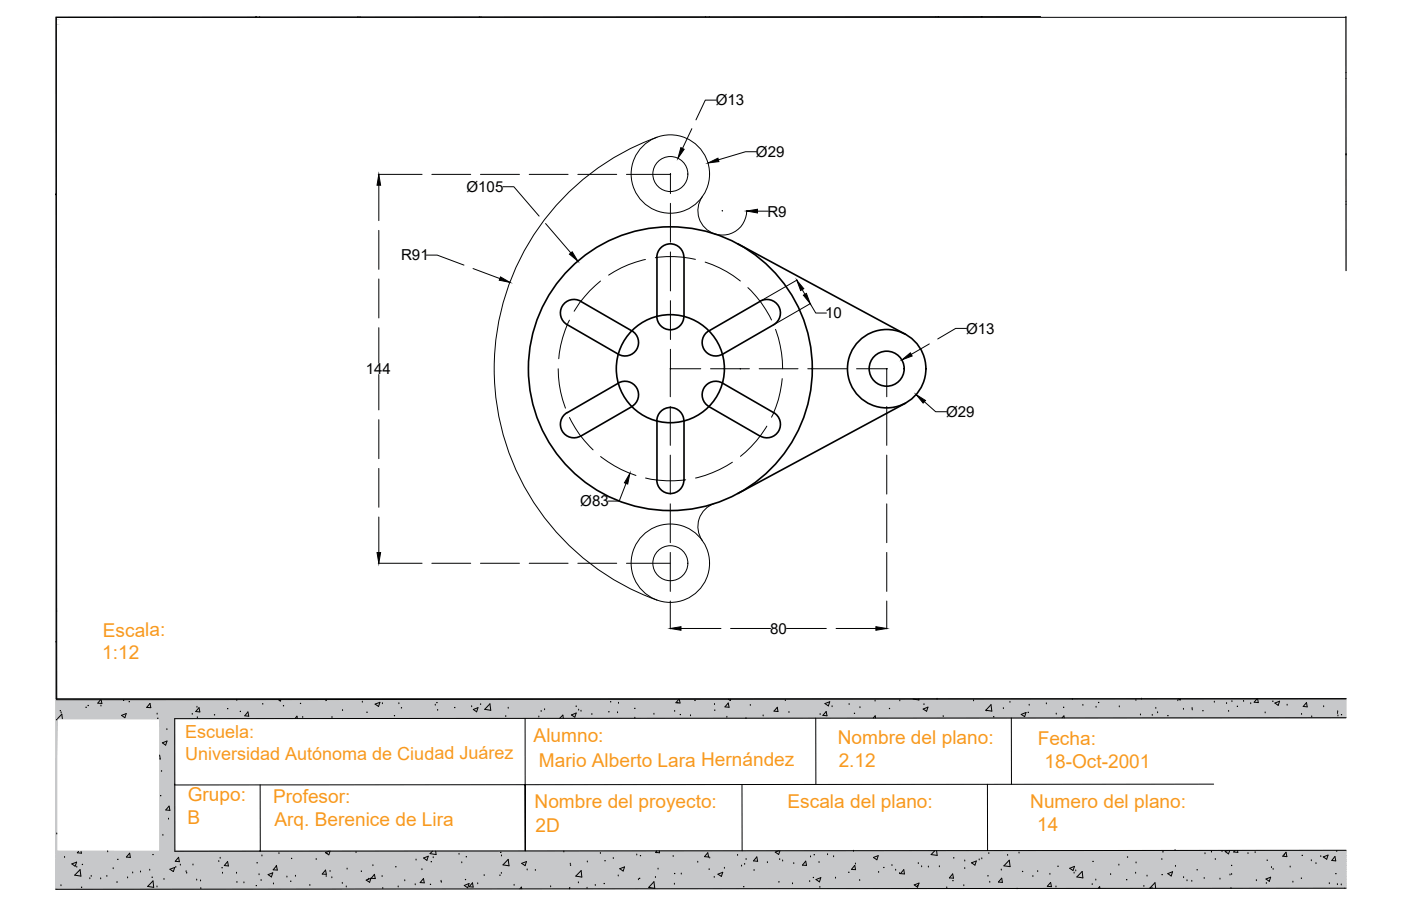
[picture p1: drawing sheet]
<svg xmlns="http://www.w3.org/2000/svg" width="432mm" height="279mm" viewBox="0 0 432 279" stroke-linecap="round" stroke-linejoin="round" font-family="sans-serif">
<!-- layer: Layer1 -->
<g fill="none" stroke="#000" stroke-width=".51">
<path d="M202.4 79.4a4.2 4.2 0 0 1 4.2-4.2 4.2 4.2 0 0 1 4.2 4.2v18.2a4.2 4.2 0 0 1-4.2 4.1 4.2 4.2 0 0 1-4.2-4.2M202.5 79.4v18.2M227.4 75.2l51.7 27.9M234.3 92.9l-15.8 9.1a4.2 4.2 0 0 0-1.5 5.7 4.2 4.2 0 0 0 5.7 1.5l15.8-9.1M234.3 92.9a4.2 4.2 0 0 1 5.7 1.5 4.2 4.2 0 0 1-1.5 5.7M174.8 100.1a4.2 4.2 0 0 1-1.5-5.7 4.2 4.2 0 0 1 5.7-1.5l15.7 9.1a4.2 4.2 0 0 1 1.5 5.7 4.2 4.2 0 0 1-5.6 1.5l-15.8-9.1M190.6 118.1a4.2 4.2 0 0 1 5.6 1.6 4.2 4.2 0 0 1-1.5 5.7M190.6 118.2l-15.8 9.1M222.7 118.1a4.2 4.2 0 0 0-5.7 1.6 4.2 4.2 0 0 0 1.5 5.7M222.7 118.2l15.8 9.1M174.8 127.2a4.2 4.2 0 0 0-1.5 5.7 4.2 4.2 0 0 0 5.7 1.6M194.7 125.4l-15.7 9.1"/>
<path d="M202.4 129.8a4.2 4.2 0 0 1 4.2-4.1 4.2 4.2 0 0 1 4.2 4.2v18.1a4.2 4.2 0 0 1-4.2 4.2 4.2 4.2 0 0 1-4.2-4.2M202.5 129.9v18.2M218.5 125.4l15.8 9.1M238.5 127.2a4.2 4.2 0 0 1 1.5 5.7 4.2 4.2 0 0 1-5.7 1.6M279.1 124.3l-51.7 27.9"/>
<circle cx="206.6" cy="113.7" r="43.8"/>
<circle cx="206.6" cy="113.7" r="16.7"/>
<circle cx="273.3" cy="113.7" r="12.1"/>
<circle cx="273.3" cy="113.7" r="5.4"/>
</g>
<!-- layer: Layer2 -->
<g fill="none" stroke="#000" stroke-width=".31">
<path d="M202.5 42.3a75.8 75.8 0 0 0-50.2 71.4 75.8 75.8 0 0 0 50.2 71.4M216.5 60.6a7.5 7.5 0 0 0 3.8 11.5M220.3 155.2a7.5 7.5 0 0 0-3.8 11.5"/>
<circle cx="206.6" cy="53.7" r="12.1"/>
<circle cx="206.6" cy="53.7" r="5.4"/>
<circle cx="206.6" cy="173.7" r="12.1"/>
<circle cx="206.6" cy="173.7" r="5.4"/>
</g>
<!-- layer: Layer4 -->
<g fill="none" stroke="#000" stroke-width=".31">
<path d="M206.6 53.7v6M202 79.5a33.2 33.2 0 0 1 12.3 .5M206.6 62.7v12M206.6 77.7v12M175.5 98.7a33.1 33.1 0 0 0-3.3 11.9M185.1 86.7a36.1 36.1 0 0 0-8.1 9.3M198.9 80l-.6 .2a33.6 33.6 0 0 0-10.7 4.7M206.6 92.7v12M217.3 80.8a33 33 0 0 1 10.9 5.9M230.5 88.7a33.5 33.5 0 0 1 7.3 10M172 113.7a33.6 33.6 0 0 0 2.3 12.2M206.6 107.7v6h9.4"/>
<path d="M219 113.7h12M234 113.7h12M239 101.6a35 35 0 0 1 2.2 12.1M241.1 116.8a32.4 32.4 0 0 1-3.3 11.9M249 113.7h12M264 113.7h9.3M175.5 128.7a32.9 32.9 0 0 0 7.3 10M236.3 131.4l-.3 .7a34.6 34.6 0 0 1-7.8 8.6M185.1 140.8l.2 .2a35 35 0 0 0 10.7 5.6M199 147.4a34.5 34.5 0 0 0 12.3 .6M225.7 142.6a35.3 35.3 0 0 1-11.3 4.8"/>
</g>
<!-- layer: Layer3 -->
<g fill="none" stroke="#000" stroke-width=".31">
<path d="M213.2 39.7l-2.8 6.1M220.7 30.9h-3.3l-2.9 6.1M116.6 53.8h13.5M116.8 57.1v10.9M133.1 53.8h12M148.1 53.8h12M155 57.6h3.4l7.8 9M163.1 53.8h12M178.1 53.8h12M193.1 53.8h13.5M206.6 53.7h.1M206.6 53.6v.2"/>
<path d="M233.1 46.8h-3.3l-8.4 2.5M116.8 71v12.1M131.4 78.7h3.3l8.3 3.1M168.1 68.9l7.8 9.1M222.5 65h.2M222.6 65v.1M230.1 64.9a7.5 7.5 0 0 1-9.8 7.3M233.5 65.1h3.3M116.8 86v12.1M145.8 82.8l8.3 3.1M245.7 86.3l-11.4 6.6M247.2 89.3l.9 1.4"/>
<path d="M249.7 93.7l1.7 2.8h3.3M249.9 93.6l-11.4 6.5M116.8 101.1v10.9M116.8 115.5v10.9M206.6 113.6v.2M206.7 113.7l-.1 8.7M228.1 113.7h.2M228.2 113.6v.2M273.2 113.7h.2M273.3 113.6v8.8M286.4 106.1l-5.5 3.2M297.9 101.3h-3.3l-5.6 3.2"/>
<path d="M116.8 129.4v12M206.6 125.4v11.9M273.3 125.4v11.9M284.9 123.9l3.5 3.1h3.3M116.8 144.5v11.9M116.8 159.4v11M193 149.1l-2.2 5.4h-3.3M206.6 140.3v12.1M206.6 155.4v12M273.3 140.3v12.1M273.3 155.4v12M116.6 173.7h13.5"/>
<path d="M133.1 173.7h12M148.1 173.7h12M163.1 173.7h12M178.1 173.7h12M193.1 173.7h13.5M206.6 170.4v12M273.3 170.4v12M206.6 185.3v8.6M209.9 193.8h12.3M225.2 193.8h12.3M242.4 193.8h12.3M257.7 193.8h12.3"/>
<path d="M273.3 185.3v8.6"/>
</g>
<g fill="#000" stroke="#000" stroke-width=".31">
<path d="M116.8 53.8l.5 3.3h-1.1zM209.8 45.5l1.1 .5-1.9 2.8zM218.2 50.3l3.1-1.5 .3 1zM175.5 78.4l.9-.7 1.7 2.8zM230.1 65.1l3.4-.6v1.2zM154.3 85.4l2.9 1.7-3.3-.7zM245.6 86.4l2.1 2.6-.9 .6zM247.6 91l.9-.5 1.2 3.2zM278 111l2.6-2.2 .5 1zM282.4 121.7l2.8 1.8-.7 .8zM194.1 146l-.6 3.3-1.1-.4zM116.2 170.4h1.1l-.5 3.3z"/>
<path d="M206.6 193.8l3.3-.5v1.1zM270 193.3l3.3 .5-3.3 .6z"/>
</g>
<!-- layer: 0 -->
<g fill="#c7c8ca" stroke="#c7c8ca" stroke-width=".31">
<path d="M17.1 5.3h.2z"/>
<path d="M17.1 6h.2z"/>
<path d="M17.1 7.4l.2 .1z"/>
<path d="M17.5 215.8l397.4-.3v.3z"/>
<path d="M17.1 209.2l.4 6.6h-.4z"/>
<path d="M17.1 221.4l36.7 .2h-36.7z"/>
<path d="M53.9 262.5l361-.3v.3z"/>
<path d="M17.1 261.2l.4 1.4h-.4z"/>
<path d="M17.1 262.6l397.8 .4h-397.8z"/>
<path d="M17.1 263.9l397.8 .4h-397.8z"/>
<path d="M17.1 265.7l397.8 .7h-397.8z"/>
<path d="M17.1 267l397.8 .6h-397.8z"/>
<path d="M17.1 267.6l397.8 .6h-397.8z"/>
<path d="M17.1 268.2l397.8 .6h-397.8z"/>
<path d="M17.1 268.8l397.8 .5h-397.8z"/>
<path d="M17.1 269.3l397.8 .5h-397.8z"/>
<path d="M17.1 269.9l397.8 .4h-397.8z"/>
<path d="M17.1 270.3l397.8 .5h-397.8z"/>
<path d="M17.1 270.9l397.8 .3h-397.8z"/>
<path d="M17.1 271.2l397.8 .5h-397.8z"/>
<path d="M17.1 271.7l397.8 .3h-397.8z"/>
<path d="M17.1 272l397.8 .5h-397.8z"/>
<path d="M17.1 272.5l397.8 .2h-397.8z"/>
<path d="M17.1 272.7l397.8 .4h-397.8z"/>
<path d="M17.1 273.1l397.8 .1z"/>
<path d="M17.1 273.2l397.8 .4h-397.8z"/>
<path d="M17.1 273.6l397.8 .2h-397.8z"/>
<path d="M17.1 273.9h397.3z"/>
<path d="M17.1 274l88.2 .2h-88.2z"/>
<path d="M17.1 5.1h283.1zM247.5 5.1h73.2z"/>
<path d="M17.1 5.3l283.1-.2zM17.1 5.1h283.1l-283.1 .2z"/>
<path d="M17.3 5.3l-.2 .7h.2zM17.1 5.3h.2l-.2 .7z"/>
<path d="M17.3 6l-.2 1.4 .2 .1zM17.1 6h.2l-.2 1.4z"/>
<path d="M414.8 5.1l.1 78.4zM414.8 5.1l.1 1.2z"/>
<path d="M17.3 7.5l-.2 201.7 .4 6.6zM17.1 7.5h.2l-.2 201.7z"/>
<path d="M17.1 221.3h397.8v-.1zM17.1 216l397.8 5.2-397.8 .1z"/>
<path d="M17.1 216l397.8 5.2v-5.4zM17.1 215.8h397.8l-397.8 .2z"/>
<path d="M17.1 221.4l36.7 .2 361.1-.3zM17.1 221.3h397.8z"/>
<path d="M17.1 221.6h36.7zM17.1 221.6h36.7z"/>
<path d="M49.2 221.6l4.7 40.9-.1-40.9zM49.2 221.6l4.7 40.9h-4.7z"/>
<path d="M49.2 262.5l365.7 .1zM49.2 262.5l365.7 .1z"/>
<path d="M17.5 221.6l-.4 39.6 .4 1.4zM17.1 221.6h.4l-.4 39.6z"/>
<path d="M17.1 262.6h397.8zM17.1 262.6h397.8z"/>
<path d="M17.1 262.6l397.8 .4v-.4zM17.1 262.6h397.8z"/>
<path d="M17.1 263.9l397.8-.1zM17.1 263l397.8 .8-397.8 .1z"/>
<path d="M17.1 263l397.8 .8v-.8zM17.1 263h397.8z"/>
<path d="M17.1 263.9l397.8 .4v-.4zM17.1 263.9h397.8z"/>
<path d="M17.1 265.2l397.8-.1zM17.1 264.4l397.8 .7-397.8 .1z"/>
<path d="M17.1 264.4l397.8 .7v-.8zM17.1 264.3h397.8z"/>
<path d="M17.1 265.7h397.8zM17.1 265.2l397.8 .5h-397.8z"/>
<path d="M17.1 265.2l397.8 .5v-.5zM17.1 265.2h397.8z"/>
<path d="M17.1 265.7l397.8 .7v-.7zM17.1 265.7h397.8z"/>
<path d="M17.1 267l397.8-.1zM17.1 266.5l397.8 .4-397.8 .1z"/>
<path d="M17.1 266.5l397.8 .4v-.5zM17.1 266.4h397.8z"/>
<path d="M17.1 267l397.8 .6v-.6zM17.1 267h397.8z"/>
<path d="M17.1 267.6l397.8 .6v-.6zM17.1 267.6h397.8z"/>
<path d="M17.1 268.2l397.8 .6v-.6zM17.1 268.2h397.8z"/>
<path d="M17.1 268.8l397.8 .5v-.5zM17.1 268.8h397.8z"/>
<path d="M17.1 269.3l397.8 .5v-.5zM17.1 269.3h397.8z"/>
<path d="M17.1 269.9l397.8 .4v-.5zM17.1 269.8h397.8z"/>
<path d="M17.1 270.3l397.8 .5v-.5zM17.1 270.3h397.8z"/>
<path d="M17.1 270.9l397.8 .3v-.4zM17.1 270.8h397.8z"/>
<path d="M17.1 271.2l397.8 .5v-.5zM17.1 271.2h397.8z"/>
<path d="M17.1 271.7l397.8 .3v-.3zM17.1 271.7h397.8z"/>
<path d="M17.1 272l397.8 .5v-.5zM17.1 272h397.8z"/>
<path d="M17.1 272.5l397.8 .2v-.2zM17.1 272.5h397.8z"/>
<path d="M17.1 272.7l397.8 .4v-.4zM17.1 272.7h397.8z"/>
<path d="M17.1 273.1l397.8 .1zM17.1 273.1h397.8z"/>
<path d="M17.1 273.2l397.8 .4v-.4zM17.1 273.2h397.8z"/>
<path d="M17.1 273.6h397.8zM17.1 273.6h397.8z"/>
<path d="M17.1 273.6l397.8 .2v-.2zM17.1 273.6h397.8z"/>
<path d="M414.4 273.9l.5-.1zM17.1 273.8h397.8zM17.1 273.8l397.3 .1z"/>
<path d="M17.1 273.9l353 .1zM17.1 273.9h397.3z"/>
<path d="M17.1 274.2h88.2zM17.1 274.2h88.2z"/>
<path d="M17.1 274l88.2 .2 264.8-.2zM17.1 274h353z"/>
</g>
<g fill="none" stroke="#000" stroke-width=".31">
<path d="M79.1 5.1l-.3 .2M80.1 5.1l-.1 .2M110.4 5.1l-.2 .2M111 5.1v.2M147.8 5.1l-.1 .2M148.3 5.1v.2M217.4 5.1l.1 .1M218.7 5.1l-.1 .1M288.4 5.1h.1M320.7 5.1l-303.4 .2 .2 210.5 397.4-.3h-397.6v-210.2h397.6M414.8 5.1l.1 78.4M414.8 24.2h.1"/>
<path d="M414.9 22.3l-.1 .1M17.1 59.8v.2M17.5 188.4v.1M18.8 219.9h.1M31 215.8l-.9 1 1.3 .1-.2-1.1M31.1 217.7h.1M46.2 216.9l.3 1.3h-1.3zM60.7 218.1h.1M61.3 218.2l.3 1.4-1.3-.2zM73 216h.1M76.4 219.6l.3 1.3-1.3-.2zM85.8 215.7l.6 .5 .2-.5"/>
<path d="M100.5 216.1h.1M105.6 219.1h.1M111.7 216.5h.1M115.6 217.1l1.5-.5-.4 1.3zM117.9 217h.1M122.9 217h.1M134.2 217.5h.1M145.4 217.9h.1M145.9 218.8l1.4-.6-.4 1.3zM151 217.1l.3 1.9-1.9-.2zM156.6 218.4h.1M167.9 218.9h.1"/>
<path d="M178.4 219h.1M179.1 219.3h.1M190.3 219.8h.1M190.6 216.9h.1M207.9 219.4h.1M209.2 215.7l-.9 1 1.3 .1-.2-1.1M220.2 217.3h.1M224.5 216.8l.2 1.3-1.3-.1zM224.5 215.6l.6 .4 .1-.4M239.6 218.1l.2 1.3-1.3-.1zM243.2 219.7h.1M254.3 217l1.4-.6-.4 1.3z"/>
<path d="M254.6 219.4l.3 1.3-1.3-.1zM256.5 217.9h.1M261.7 217.3h.1M265 218.2h.1M269.7 216.2h.1M277.3 216.1h.1M281.4 215.6l1.8 .3v-.3M284.5 218.7l1.5-.6-.4 1.2zM288.8 215.7h.1M300.1 216.1h.1M304 219.2h.1M305.4 217.3l.3 2-1.9-.3z"/>
<path d="M309.2 218.5h.1M311.3 216.6h.1M317.2 217.5h.1M322.5 217.1h.1M330.5 215.7h.1M333.8 217.5h.1M337.8 218.1h.1M345 218h.1M350.1 216h.1M351.8 215.6h.1M356.2 218.5h.1M356.8 219.8h.1"/>
<path d="M363 216.1h.1M363.2 215.5l.5 .4 .2-.4M364.7 218.8h.1M367.4 218.5h.1M367.5 218.9h.1M374.3 216.5h.1M378 217h.1M378.7 219.4h.1M379.7 216.4h.1M383.3 216.3h.1M385.5 217h.1M387.4 215.5l-.9 1 1.3 .2-.2-1.2"/>
<path d="M389.9 219.9h.1M392.9 216.8l1.5-.5-.4 1.2zM396.7 217.5h.1M402.7 216.7l.2 1.3-1.2-.1zM408 217.9h.1M412.3 219.5h.1M17.5 221.8v.2M17.7 221.6l1.4-1.4 .1 1.4M37.5 220.6l1.4-.5-.4 1.2zM48.4 220.2h.1M49.2 232.8l.2 1.3-.2-.1M50 229.1l1.5-.6-.4 1.3z"/>
<path d="M51.4 225h.1M90.9 221.6l.6-.7 .2 .7M93.3 221.2h.1M161.8 221.5l.1 40.9-.1-20.4-108 .1M166.1 221.1h.1M172.5 221.5l1-1 .1 1M176.1 220.5l1.5-.6-.4 1.3zM195.7 221.5h.1M201.5 220.3h.1M212.8 220.7h.1M224 221.2h.1M235.2 220.8h.1"/>
<path d="M251.4 221.5l.1 20.4M252.8 220.4h.1M269.2 221.4l.5-.7 .2 .7M290.7 221h.1M311.7 221.4v20.5M314.7 220.3l1.5-.6-.4 1.3zM325.5 220.2h.1M327.3 221.4l.6-.6 .1 .6M351.5 220.5h.1M355.1 220.6h.1M401.2 220.3h.1M404.3 221.1h.1"/>
<path d="M412.2 220h.1M412.4 220.8h.1M414.9 221.3l-361.1 .3 .1 40.9 361-.3M17.5 257.2h.1M50.2 257.6h.1M51.9 252.6h.1M52.1 248.6l.3 1.3-1.3-.1zM53.8 242.1h.1M80.2 242v20.5M228.7 241.9v20.5M304.3 241.9l.1 20.4M374.1 241.8l-212.3 .2"/>
<path d="M18.8 273.1h.1M19.9 264.4h.1M22.1 266.4l1.5-.5-.4 1.2zM23.7 267.4h.1M24.2 262.6l-.4 .4 1.3 .1-.1-.5M24.7 268.2l.2 2-1.9-.3zM27.7 271h.1M28.1 270.3h.1M31 271h.1M32.9 270.3h.1M33.2 262.7h.1M34.9 267.9h.1"/>
<path d="M39.3 270.7h.1M40 263.1l.2 1.3-1.3-.1zM40.9 269.2h.1M43.3 268.9h.1M46.1 268.4h.1M47.2 271.7l.2 2-1.9-.3zM48.4 273.5h.1M50.5 271.2h.1M52.4 268.1l1.4-.6-.4 1.3zM54.2 267.5h.1M55 264.4l.3 1.3-1.3-.1zM55.6 266.8h.1"/>
<path d="M57.4 268.8h.1M59.5 266.8h.1M60.6 271.4h.1M61.8 271.7h.1M61.9 274h.1M67.4 265.7h.1M67.9 264.7h.1M68.6 269.3h.1M70.1 265.7l.3 1.4-1.3-.2zM72.9 269.3h.1M73 272.1h.1M75.2 272.3h.1"/>
<path d="M79.8 269.8h.1M80.1 262.6h.1M80.5 271.5h.1M80.7 264h.1M82.6 269.7l1.5-.5-.4 1.2zM84.3 272.6h.1M85.2 267.2h.1M85.2 267l.3 1.3-1.3-.1zM86 263.2h.1M88.4 270.5h.1M91.1 270.2h.1M95.5 273.1h.1"/>
<path d="M97.5 265.1h.1M100.3 268.3l.3 1.3h-1.3zM101.4 262.5l-1.1 .4 1 .7 .4-1.1M101.7 268.7h.1M102.3 270.7h.1M105.5 272.4h.1M106.7 273.5h.1M107 268h.1M109.7 262.9h.1M112.9 271.4l1.4-.6-.4 1.3zM113.5 271.2h.1M114.9 267h.1"/>
<path d="M115.4 269.6l.3 1.3h-1.3zM117.8 270.3h.1M118 274h.1M122.7 273.5h.1M124.8 271.6h.1M128 272.9h.1M128.2 265.2h.1M130 268.2h.1M130.5 270.9l.3 1.4-1.3-.1zM130.6 264.6l1.4-.6-.4 1.3zM133.3 262.5l-.8 .7 1.9 .3-.1-1M133.5 264.5h.1"/>
<path d="M135.9 271.8h.1M136 272.1h.1M141.5 263.5h.1M142.3 266.1h.1M143.1 273.1l1.5-.6-.5 1.3zM145.6 272.3l.2 1.3-1.2-.2zM147.2 272.6h.1M149.2 270h.1M154.5 269.3h.1M154.6 264h.1M156.6 265l.3 2-1.9-.3zM158.5 273h.1"/>
<path d="M160.2 274.1l.5-.5 .1 .5M160.8 266.2l1.5-.5-.5 1.3zM162.5 268.3h.1M169.7 273.5h.1M173.8 262.7h.1M175.5 274.1h.1M175.8 266.5h.1M178.3 272.3h.1M179.1 268.5l.2 2-1.8-.3zM180.9 274h.1M181 265.8h.1M183.5 273.1h.1"/>
<path d="M185 263.2h.1M189 264.8h.1M190.5 270.1h.1M191 267.9l1.5-.6-.4 1.3zM196.3 263.7h.1M196.8 271.3h.1M201.5 271.9l.3 2.1-1.9-.3zM202 270.6h.1M202.3 263h.1M202.4 262.4l-.3 .5 1.2 .1-.1-.6M202.8 268h.1M207.5 264.1h.1"/>
<path d="M207.9 272.7h.1M210 269.6h.1M215.1 265.9h.1M218.1 263l.3 1.3-1.3-.1zM218.7 264.6h.1M220.1 270.6h.1M221.3 269.6l1.5-.6-.5 1.3zM223.3 267.8h.1M227.3 263.8h.1M228.6 267.1h.1M230 265.1h.1M232.4 268.4h.1"/>
<path d="M233.3 264.3l.2 1.3-1.3-.1zM236.5 266h.1M240 262.4l-1.1 .4 1.1 .7 .4-1.1M241.2 265.5h.1M244.3 272.6h.1M244.6 266.3h.1M248.3 265.6l.3 1.3-1.3-.1zM249.6 271.9h.1M249.8 264.3h.1M251.5 271.2l1.5-.5-.4 1.3zM252.4 266h.1M252.7 273.7h.1"/>
<path d="M255.1 263.6h.1M256.9 264.2h.1M257.5 270.8h.1M263.1 262.5h.1M263.4 266.9l.3 1.3-1.3-.1zM263.7 266.5h.1M265 271.5h.1M269.2 264.4l1.5-.5-.4 1.2zM270.8 269h.1M274.9 266.9h.1M276.1 268.4h.1M277.2 269.4h.1"/>
<path d="M278.6 268.2l.2 1.3-1.3-.1zM281.8 272.9l1.5-.6-.5 1.3zM284.1 267.3h.1M286.1 267.4h.1M288.1 262.4l-1.1 1.1 1.8 .3-.1-1.4M289.5 267.3h.1M291.8 273.8h.1M293.6 269.5l.3 1.3-1.3-.1zM297.1 273.1h.1M297.3 267.9h.1M297.3 265.5h.1M299.4 266.1l1.5-.6-.4 1.3z"/>
<path d="M301.8 265.2h.1M302.6 264.9h.1M305.1 272.1h.1M308.6 268.3h.1M308.7 270.8l.2 1.3-1.2-.1zM310.6 263.8h.1M311.1 265.3l.2 2-1.9-.3zM313.4 274h.1M314.1 263.1h.1M318.3 270.3h.1M319.8 268.8h.1M323.6 269.6h.1"/>
<path d="M323.8 272.1l.3 1.3-1.3-.1zM325.5 273.5h.1M329.7 267.8l1.5-.6-.5 1.2zM331 269.3h.1M331.6 268.6h.1M333.5 268.7l.3 2-1.9-.3zM337.7 271.4h.1M338.5 274l.4-.6 .1 .6M342.3 269.7h.1M344.8 266.8h.1M350 269.3h.1M350.1 266.1h.1"/>
<path d="M352.6 273.4h.1M353.5 270.2h.1M355 273.9h.1M356.2 274l-.2-1.8-1.6 1.7 .3 .1M358.1 265.1h.1M359.9 269.4l1.5-.6-.4 1.3zM362.2 262.3h.1M362.3 267.2h.1M364.8 270.7h.1M365.8 271.6h.1M367.3 271.8h.1M371.1 270.9h.1"/>
<path d="M371.4 263.3h.1M373.4 262.8h.1M374.6 265.1h.1M376 271.1h.1M376.6 262.6h.1M378.5 262.3l-.9 .3 1 .7 .4-1M379.1 269.8h.1M379.6 269.7h.1M380.7 262.3l-.5 .4 1.3 .2-.1-.6M384.6 263.2h.1M386.8 262.9h.1M387.2 271.6h.1"/>
<path d="M390.2 271.1l1.4-.6-.4 1.3zM391.9 267.6h.1M392.4 268.1h.1M395.9 263.7h.1M396.4 262.8l.2 1.4-1.2-.2zM397.6 267.4h.1M398.5 272h.1M404.2 265.4h.1M405.6 266.3h.1M407.1 264.2h.1M407.8 264.3l1.5-.6-.4 1.3zM409.7 272.5h.1"/>
<path d="M411.4 264.1l.3 1.4-1.2-.1zM412.2 272.8h.1M413.4 272.9h.1M414.9 273.9l-397.8 .3"/>
</g>
<g fill="#000" stroke="#000" stroke-width=".31">
<path d="M289.1 5.1h.2zM17.2 197.9h.2zM18.6 219.1v.2zM26.5 218v.2zM100.5 215.9h.2zM123.7 218.3h.1zM134.8 218.9h.2zM140.2 218.1v.2zM148 217.1h.2zM208.8 216.7h.2zM214.2 215.9v.2zM263.3 220h.1z"/>
<path d="M274.1 218.5h.1zM284.7 217.1h.2zM316.9 219.6v.2zM327.8 218v.2zM338.6 216.5v.2zM392.2 216.3h.2zM60.7 221.2h.2zM66.1 220.4v.1zM229.8 221.5h.2zM413.4 220.4h.2zM49.4 245.4h.2zM25.3 266.6h.2z"/>
<path d="M68.4 267.6h.1zM89.5 271.8h.2zM89.8 264.7h.2zM100.5 270.1h.1zM100.7 263.2h.2zM111.4 268.6v.1zM143.4 271.2h.2zM175.5 273.8h.2zM175.8 266.8h.1zM197.1 270.9h.1zM197.4 263.8v.2zM240.2 264.9h.2z"/>
<path d="M250.6 270.6h.2zM250.9 263.6h.1zM261.5 269h.2zM282.7 273.1h.2zM293.9 264.6h.1zM304.4 270.1h.2zM304.7 263.1h.1zM336.6 272.6h.1zM347.2 271.3h.1zM390.5 265.3h.2zM401 270.8h.2zM411.6 269.4h.2z"/>
<circle cx="302.5" cy="5.1" r=".07"/>
<circle cx="302.6" cy="5.1" r=".07"/>
<circle cx="17.1" cy="60" r=".07"/>
<circle cx="414.9" cy="47.7" r=".07"/>
<circle cx="414.9" cy="47.5" r=".07"/>
<circle cx="27.2" cy="217.6" r=".07"/>
<circle cx="38.1" cy="215.9" r=".07"/>
<circle cx="39.8" cy="216.4" r=".07"/>
<circle cx="70.2" cy="218.5" r=".07"/>
<circle cx="74.1" cy="219.4" r=".07"/>
<circle cx="81" cy="217" r=".07"/>
<circle cx="87.4" cy="217.6" r=".07"/>
<circle cx="92.6" cy="216.9" r=".07"/>
<circle cx="113.1" cy="219.6" r=".07"/>
<circle cx="134.7" cy="216.7" r=".07"/>
<circle cx="166.8" cy="219.2" r=".07"/>
<circle cx="177.6" cy="217.8" r=".07"/>
<circle cx="187.7" cy="219.5" r=".07"/>
<circle cx="188.2" cy="216.4" r=".07"/>
<circle cx="195.7" cy="218.4" r=".07"/>
<circle cx="231.3" cy="217.4" r=".07"/>
<circle cx="242.1" cy="215.9" r=".07"/>
<circle cx="370.7" cy="219.2" r=".07"/>
<circle cx="381.4" cy="217.8" r=".07"/>
<circle cx="48.6" cy="221.5" r=".07"/>
<circle cx="59.3" cy="220.1" r=".07"/>
<circle cx="102.3" cy="221.1" r=".07"/>
<circle cx="121.6" cy="220.7" r=".07"/>
<circle cx="155.9" cy="220.8" r=".07"/>
<circle cx="182.4" cy="220.2" r=".07"/>
<circle cx="209.7" cy="220.3" r=".07"/>
<circle cx="306.3" cy="221" r=".07"/>
<circle cx="359.9" cy="220.7" r=".07"/>
<circle cx="25.1" cy="273.6" r=".07"/>
<circle cx="36.1" cy="272" r=".07"/>
<circle cx="36.3" cy="265" r=".07"/>
<circle cx="46.9" cy="270.5" r=".07"/>
<circle cx="57.5" cy="269.2" r=".07"/>
<circle cx="79" cy="273.1" r=".07"/>
<circle cx="79.2" cy="266.1" r=".07"/>
<circle cx="122" cy="267.3" r=".07"/>
<circle cx="132.7" cy="272.7" r=".07"/>
<circle cx="132.9" cy="265.7" r=".07"/>
<circle cx="143.7" cy="264.2" r=".07"/>
<circle cx="154.1" cy="269.9" r=".07"/>
<circle cx="154.3" cy="262.9" r=".07"/>
<circle cx="165" cy="268.3" r=".07"/>
<circle cx="186.2" cy="272.5" r=".07"/>
<circle cx="186.5" cy="265.4" r=".07"/>
<circle cx="207.9" cy="269.4" r=".07"/>
<circle cx="218.6" cy="268" r=".07"/>
<circle cx="229.2" cy="273.4" r=".07"/>
<circle cx="229.5" cy="266.4" r=".07"/>
<circle cx="240.1" cy="272" r=".07"/>
<circle cx="272.4" cy="267.5" r=".07"/>
<circle cx="283" cy="266.2" r=".07"/>
<circle cx="293.7" cy="271.6" r=".07"/>
<circle cx="313.5" cy="274" r=".07"/>
<circle cx="315.2" cy="268.7" r=".07"/>
<circle cx="326.1" cy="267.1" r=".07"/>
<circle cx="336.9" cy="265.6" r=".07"/>
<circle cx="347.5" cy="264.3" r=".07"/>
<circle cx="358.2" cy="269.7" r=".07"/>
<circle cx="358.4" cy="262.7" r=".07"/>
<circle cx="369" cy="268.2" r=".07"/>
<circle cx="379.4" cy="273.9" r=".07"/>
<circle cx="379.6" cy="266.9" r=".07"/>
<circle cx="390.3" cy="272.3" r=".07"/>
<circle cx="401.4" cy="263.8" r=".07"/>
<circle cx="412" cy="262.4" r=".07"/>
</g>
<g font-size="5.9" fill="#f8991e">
<text x="31.7" y="196.3">Escala:</text>
<text x="31.5" y="203.3">1:12</text>
<text x="164.5" y="228.8">Alumno:</text>
<text x="258.2" y="229.4">Nombre del plano:</text>
<text x="319.8" y="229.6">Fecha:</text>
<text x="166.1" y="236.4">Mario Alberto Lara Hernández</text>
<text x="258.5" y="236.6">2.12</text>
<text x="321.9" y="236.9">18-Oct-2001</text>
<text x="57.9" y="246.9">Grupo:</text>
<text x="84.2" y="247.7">Profesor:</text>
<text x="164.8" y="249.2">Nombre del proyecto:</text>
<text x="242.7" y="249.2">Escala del plano:</text>
<text x="317.5" y="249.2">Numero del plano:</text>
<text x="57.8" y="254">B</text>
<text x="84.6" y="254.7">Arq. Berenice de Lira</text>
<text x="165.1" y="256.4">2D</text>
<text x="319.6" y="256.3">14</text>
</g>
<g font-size="5.6" fill="#f8991e">
<text x="57" y="227.6">Escuela:</text>
<text x="57" y="234.3">Universidad Autónoma de Ciudad Juárez</text>
</g>
<g font-size="4.7">
<text x="220.6" y="32.4">Ø13</text>
<text x="233" y="48.4">Ø29</text>
<text x="143.8" y="59.2">Ø105</text>
<text x="236.5" y="66.8">R9</text>
<text x="123.6" y="80.3">R91</text>
<text x="254.3" y="98.1">10</text>
<text x="297.8" y="102.9">Ø13</text>
<text x="112.7" y="115.4">144</text>
<text x="291.6" y="128.6">Ø29</text>
<text x="178.9" y="156.1">Ø83</text>
<text x="237.4" y="195.4">80</text>
</g>
</svg>
